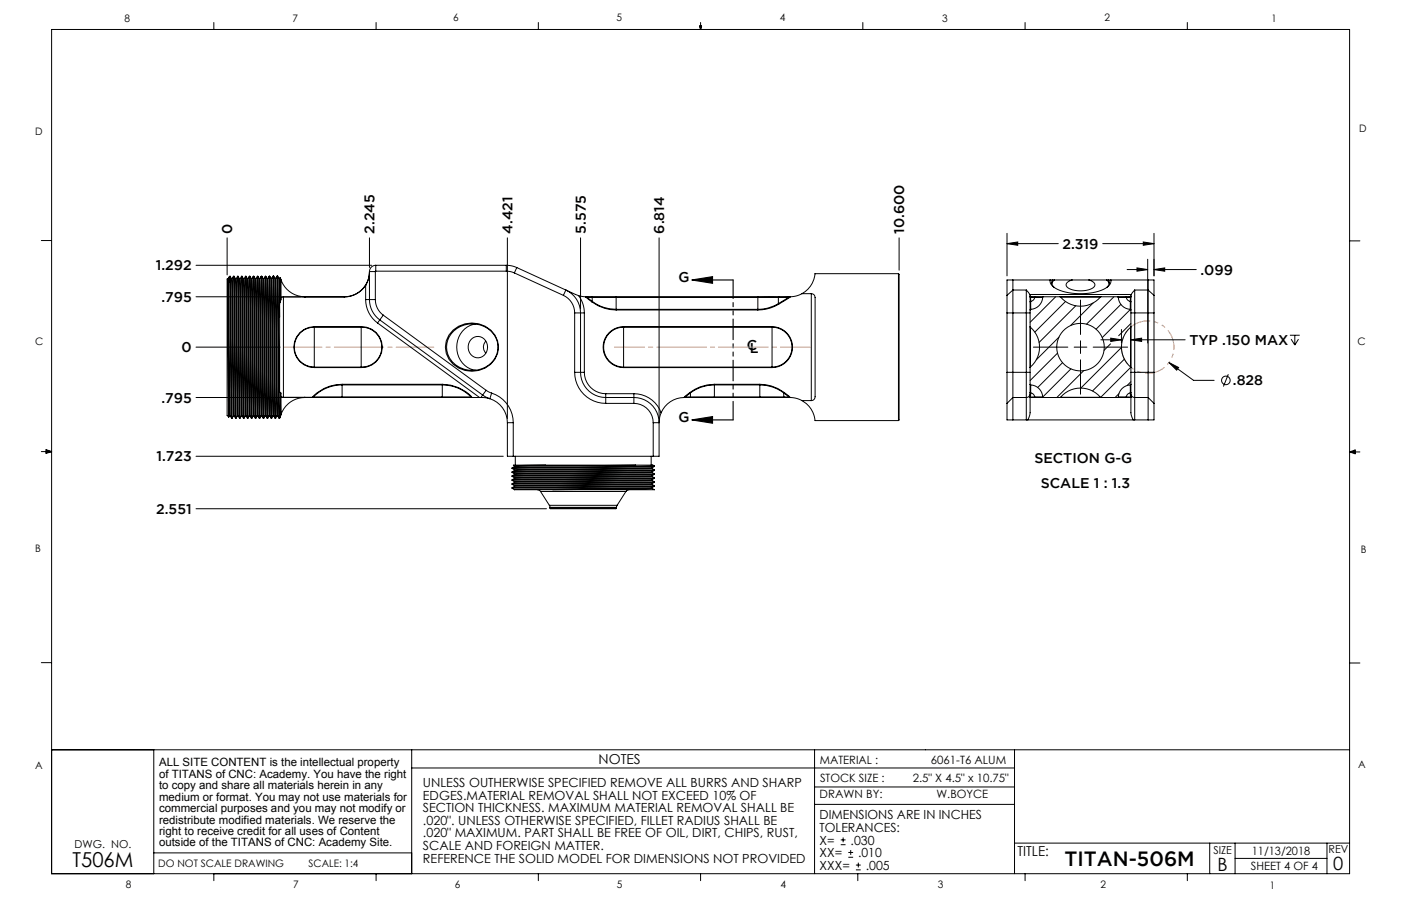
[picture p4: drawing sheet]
<svg xmlns="http://www.w3.org/2000/svg" width="432mm" height="279mm" viewBox="0 0 432 279" stroke-linecap="round" stroke-linejoin="round" font-family="sans-serif">
<g fill="none" stroke="#000" stroke-width=".31">
<path d="M15.9 9.1h400.1v260.3h-400.1zM65.9 6.9v2.2M115.9 6.9v2.2M165.9 6.9v2.2M215.6 8h.6l-.3 1.1zM215.7 8l.2 1.1M215.9 6.9v2.2M216 8l-.1 1.1M265.9 6.9v2.2M315.9 6.9v2.2M365.9 6.9v2.2M12.7 74.2h3.2"/>
<path d="M70 73.4v11.4M113.9 73.4v9.1M156.4 73.4v55.7M178.9 73.4v21.8M203.1 73.4v55.7M277.1 73.4v9.9M310.4 72v13.1M310.4 75.1h15.8M310.4 75.1l3.3-.5v1zM339.9 75.1h15.8M352.4 74.6l3.3 .5-3.3 .5zM353.7 80v25.8"/>
<path d="M355.7 72v13.1M416 74.3h3.1M60.4 91.5h32.3M60.4 81.8h54.1M70.2 87.4l.5 40.9M70.2 87.4l.3 41.2M70.2 85.9v1.5M70.2 85.9l-.2 .2v42l.5 .5M70.2 85.9h.2M70.4 85.9l.6 42.4M70.6 85.4l-.2 .5M70.7 85.4l-.3 .5"/>
<path d="M70.7 85.4l.1 1.7M70.8 85.2v1.9M70.8 85.2l-.1 .2M70.8 85.2h.1M70.8 87.1l.6 41.9M70.9 85.2l.6 43.7M70.9 85.2l.4 .7M71.3 85.9l.6 42.4M71.3 85.9h.3M71.6 85.9l.6 42.4M72 85.2l-.4 .7M72 85.2l.6 43.7"/>
<path d="M72 85.2h.2M72.2 85.2l.5 43.7M72.2 85.2l.3 .7M72.5 85.9l.6 42.4M72.5 85.9h.3M72.8 85.9l.6 42.4M73.2 85.2l.6 43.7M73.2 85.2l-.4 .7M73.2 85.2h.2M73.4 85.2l.6 43.7M73.4 85.2l.4 .7M73.8 85.9l.6 42.4"/>
<path d="M73.8 85.9h.3M74.1 85.9l.5 42.4M74.4 85.2l.6 43.7M74.4 85.2l-.3 .7M74.4 85.2h.2M74.6 85.2l.6 43.7M74.6 85.2l.4 .7M75 85.9l.6 42.4M75 85.9h.3M75.3 85.9l.6 42.4M75.7 85.2l.6 43.7M75.7 85.2l-.4 .7"/>
<path d="M75.7 85.2h.1M75.8 85.2l.6 43.7M75.8 85.2l.4 .7M76.2 85.9l.6 42.4M76.2 85.9h.3M76.5 85.9l.6 42.4M76.9 85.2l-.4 .7M76.9 85.2l.6 43.7M76.9 85.2h.1M77 85.2l.6 43.7M77 85.2l.4 .7M77.4 85.9l.6 42.4"/>
<path d="M77.4 85.9h.3M77.7 85.9l.6 42.4M78.1 85.2l-.4 .7M78.1 85.2l.6 43.7M78.1 85.2h.2M78.3 85.2l.6 43.7M78.3 85.2l.4 .7M78.7 85.9l.5 42.4M78.7 85.9h.2M78.9 85.9l.6 42.4M79.3 85.2l.6 43.7M79.3 85.2l-.4 .7"/>
<path d="M79.3 85.2h.2M79.5 85.2l.6 43.7M79.5 85.2l.4 .7M79.9 85.9l.6 42.4M79.9 85.9h.3M80.2 85.9l.5 42.4M80.5 85.2l-.4 .7M80.5 85.2l.6 43.7M80.5 85.2l-.3 .7M80.5 85.2h.2M80.7 85.2l.6 43.7M80.7 85.2l.4 .7"/>
<path d="M81.1 85.9l.6 42.4M81.1 85.9h.3M81.4 85.9l.6 42.4M81.8 85.2l.6 43.7M81.8 85.2l-.4 .7M81.8 85.2h.1M81.9 85.2l.6 43.7M81.9 85.2l.4 .7M82.3 85.9l.6 42.4M82.6 85.9l.6 42.4M82.6 85.9h-.3M83 85.2l-.4 .7"/>
<path d="M83 85.2l.6 43.7M83.1 85.2l.6 43.8M83.1 85.2l.4 .7M83.1 85.2h-.1M83.5 85.9l.6 42.4M83.8 85.8l-.3 .1M83.8 85.8l.6 42.5h-.3M84 85.4l-.2 .4zM84.2 85.2l.6 43.8M84.2 85.1h.2M84.2 85.1l-.2 .4M84.3 85.1l.5 .7"/>
<path d="M84.4 85.1l.6 43.9M84.7 85.8h.3M84.7 85.8l.7 42.5M85 85.8l.6 42.5M85.4 85.2l.6 43.7M85.4 85.1h.2M85.4 85.1l-.4 .7M85.6 85.1l.4 .7M85.6 85.1l.6 43.8M86 85.8h.2M86 85.9l.2 11.8M86.2 97.7v23.1v.2h.2"/>
<path d="M86.2 85.8l.2-.2 .2 .7M86.2 85.8l.2 7.3M86.4 93.1l-.2 .8v3.8M86.6 91.9l-.2 1.2M86.6 86.3v5.6M86.6 86.3a7.8 7.8 0 0 0 7.3 5.2M87.4 91.6l-.8 .3M87.4 91.6v30.9M93.9 91.5h12.2M94 91.5v.1M106.1 91.6h-18.7M106.1 91.5v.1"/>
<path d="M112.6 87.9a7.8 7.8 0 0 1-6.5 3.6M112.6 87.9l.1 .1M112.7 92.4h1.2M112.7 92.4a8.9 8.9 0 0 0 3.7 7.2M112.7 87.9h-.1M112.7 88a7.8 7.8 0 0 1-6.6 3.6M112.7 87.9h.1M112.7 88v4.4M112.8 87.9l-.1 .1M113.9 83.9l-.3 2.1-.8 1.9M113.9 83.9l-.3 2-.9 2M113.9 92.4a7.8 7.8 0 0 0 3.2 6.3"/>
<path d="M113.9 83.8v.1M113.9 83.8v8.6M113.9 83.8h1.8M113.9 92.4h1.8M115.7 92.4a6 6 0 0 0 2.4 4.8M115.7 83.8v8.6M115.8 83.6l-.1 .2M115.8 81.8a1.94 1.94 0 0 0-1.9 2M115.8 81.8h40.2M115.8 83.6h40.2M115.8 81.8v1.8M116.4 99.6l31.4 23"/>
<path d="M117.1 98.7l-.7 .9M117.1 98.7l31.7 23.1M118.1 97.2l31.7 23.2M118.1 97.2l-1 1.5M146.7 99.9a7.3 7.3 0 0 0-5.9 7.2 7.3 7.3 0 0 0 5.9 7.1M156 83.6l2.5 .6M156 81.8l1.7 .2 1.6 .5M156 81.8v1.8M158.5 84.2l15.1 6.9M159.3 82.5l15.1 6.9M159.3 82.5l-.8 1.7M173.6 91.1a6 6 0 0 1 3.5 5.4"/>
<path d="M174.4 89.4a7.8 7.8 0 0 1 4.5 7.1M174.4 89.4l3.9 1.8M174.4 89.4l-.8 1.7M177.1 96.5v18.3M177.1 96.5h1.8M178.3 91.2a8.9 8.9 0 0 1 1.8 5.3M178.3 91.2l2.3 .3M178.9 96.5h1.2M178.9 96.5v18.3M180.1 96.5v18.3M180.6 91.5l1.8 1.6M180.6 91.5h.1"/>
<path d="M180.6 91.5l.1 .1M180.6 91.5h1.8M180.7 91.6h.1M180.8 91.6l1.7 1.3M180.8 91.6l1.7 .1M182.4 93.1a12.5 12.5 0 0 0 7.5 2.5M182.4 91.5l.1 .2M182.4 91.5h7.5M182.5 92.9l-.1 .2M182.5 92.9l.8 .6a12.3 12.3 0 0 0 6.6 1.9M182.5 91.7v1.2M182.5 91.7h7.4"/>
<path d="M189.9 95.4v.2M189.9 91.7v3.7M189.9 91.5v.2M189.9 91.5h43.7M189.9 95.4h43.7M189.9 95.6h43.7M189.9 91.7h43.7M233.6 95.4v.2M233.6 91.7v3.7M233.6 91.5v.2M233.6 91.5h6.4M239.9 93.6l.1 .2"/>
<path d="M239.9 93.6a12.2 12.2 0 0 1-6.3 1.8M239.9 91.7v1.9M239.9 91.7h-6.3M240 93.8a12.5 12.5 0 0 1-6.4 1.8M240 91.5l-.1 .2M240 91.5h3.5M243.3 91.6l-3.4 2M243.3 91.6l-3.4 .1M243.4 91.6h-.1M243.5 91.5l-.1 .1M243.5 91.5h-.1M243.5 91.5h.1"/>
<path d="M243.5 91.5l-3.5 2.3M247.2 90.6a7.8 7.8 0 0 1-3.7 .9M247.2 90.6h2.8M250 90.6h.3a1.14 1.14 0 0 1 .9 1.2v30.6a1.15 1.15 0 0 1-1.2 1.1M250 90.6v32.9M251.2 84.4a7.8 7.8 0 0 1-4 6.2M251.2 84.4h25.7M276.9 84.4l.2 .2v44.9l-.2 .2M276.9 84.4v45.3M310.4 91.1v5.4M310.4 96.5v18.3M310.4 96.5h5.9"/>
<path d="M312.2 89.4v33.2M312.2 89.4h4.1M312.2 86.3v3.1M312.2 89.4l-1.8 1.7M316.3 96.5h1.2M316.3 89.4v7.1M316.3 89.4l1.1 1.4M316.3 96.5v18.3M317.4 90.8l.1 .7M317.4 90.8h31.3M317.5 93.1v2.5M317.5 91.5v.1"/>
<path d="M317.5 91.5v1.6M317.5 91.5h.1M317.5 95.6v5.1M317.5 91.6h.1M317.6 91.6l.1 1.3M317.6 91.6l1.3 .1M317.6 91.5l-.1 .1M317.6 91.5h1.5M317.7 92.9v2.5M317.7 92.9l-.2 .2M317.7 95.4l-.2 .2M318.9 91.7a1.42 1.42 0 0 1-1.2 1.2"/>
<path d="M318.9 91.7h2.5M319.1 91.5l-.2 .2M319.1 91.5h2.3M321.4 91.7a3.9 3.9 0 0 1-3.7 3.7M323.7 86.3a3.5 3.5 0 0 0 3 3.3 18.2 18.2 0 0 0 14.6-1.1l.5-.4a1.97 1.97 0 0 0 .6-1.8M323.7 86.3h.6M323.7 86.3h-13.3v4.8M324.3 86.3a1.84 1.84 0 0 0 .6 2.3M324.3 86.3h.6M324.9 86.3l-.7 1.2M324.9 86.3h5.5M325.4 91.5l-7.9 7.9"/>
<path d="M326.7 91.5l.2 .1M326.7 91.5h-5.1l-.2 .2M326.7 91.5h12.6M326.9 91.6a8.1 8.1 0 0 0 12.3 0M326.9 91.6h12.3M328.4 93l-9.5 9.4M330.4 86.3l-.5 .2a1.25 1.25 0 0 0-1.3 1.1 1.25 1.25 0 0 0 1 1.4 8.2 8.2 0 0 0 7.6-.5 1.21 1.21 0 0 0 .1-1.3 1.21 1.21 0 0 0-1.1-.7l-.6-.2M330.4 86.3h5.2M331.6 94.3l-11.3 11.3M333 92.5v10.6M335.6 86.3h5.5M336.9 93.4l-6.9 7"/>
<path d="M339.3 91.5l-.1 .1M339.3 91.5h5.2M341.1 86.3h.6M341.1 86.3l.8 1.2M341.7 86.3a1.84 1.84 0 0 1-.6 2.3M341.7 86.3h.7M342.4 86.3h13.3v4.8M343.3 91.5l-8.4 8.5M344.5 91.5l.2 .2M344.5 91.5h2.5M344.7 91.7a3.9 3.9 0 0 0 3.7 3.7M345.5 93.9l-7.7 7.6"/>
<path d="M347 91.5l.1 .2M347 91.5h1.4M347.1 91.7h-2.4M347.1 91.7a1.42 1.42 0 0 0 1.3 1.2M347.4 83.1h6.3M348.4 95.4l.2 .2M348.4 92.9v2.5M348.4 92.9l.2 .2M348.4 91.5l.1 .1M348.4 91.5h.2M348.4 95.4l-8.7 8.7M348.5 91.6l-1.4 .1"/>
<path d="M348.5 91.6l-.1 1.3M348.5 91.6h.1M348.6 93.1v2.5M348.6 91.5l-.1 .1M348.6 91.5v1.6M348.6 96.5h1.1M348.6 91.5h.1M348.6 95.6v5.1M348.6 99.8l-3.8 3.7M348.7 90.8l-.1 .7M349.7 89.4l-1 1.4M349.7 89.4v7.1"/>
<path d="M349.7 96.5h6M349.7 96.5v18.3M349.7 89.4h4.2M350.4 82.6l3.3 .5-3.3 .5zM353.9 89.4v33.2M353.9 89.4l1.8 1.7M353.9 86.3v3.1M355.7 83.1l3.3-.5v1zM355.7 91.1v5.4M355.7 96.5v18.3M355.7 83.1h13M60.4 107.1h25.9"/>
<path d="M96.9 100.9v12.3M96.9 100.9a6.2 6.2 0 0 0-6.2 6.2 6.2 6.2 0 0 0 6.2 6.1M96.9 113.2v.2M96.9 100.7a6.3 6.3 0 0 0-6.3 6.4 6.3 6.3 0 0 0 6.3 6.3M96.9 100.7v.2M96.9 100.9h14.4M96.9 100.7h14.4M96.9 113.4h14.4M96.9 113.2h14.4M105.4 118.5a12.1 12.1 0 0 0-9.1 4M105.4 118.5v.2M105.4 118.7a12.3 12.3 0 0 0-8.9 3.8"/>
<path d="M105.4 118.7v3.7M105.4 118.5h30.9M105.4 118.7h30.9M111.3 100.7v.2M111.3 100.7a6.3 6.3 0 0 1 6.5 6.4 6.3 6.3 0 0 1-6.5 6.3M111.3 100.9v12.3M111.3 100.9a6.2 6.2 0 0 1 6.4 6.2 6.2 6.2 0 0 1-6.4 6.1M111.3 113.2v.2M136.3 118.7a12.3 12.3 0 0 1 8.9 3.8M136.3 118.5v.2M136.3 118.5a11.4 11.4 0 0 1 9.1 4l.1 .1M136.3 118.7v3.7"/>
<path d="M139.7 101.8a8.5 8.5 0 0 1 13.7 3.3 7.8 7.8 0 0 1-10.1 9.1 7.2 7.2 0 0 1-5.7-5 7.2 7.2 0 0 1 2.1-7.4zM139.9 102.1a8.2 8.2 0 0 1 13.5 4.1 7.8 7.8 0 0 1-11.7 7.1 6.8 6.8 0 0 1-1.8-11.2zM145.1 104.8a3 3 0 0 1 3.8-.6 3 3 0 0 1 1.3 3.6 3 3 0 0 1-3.5 2.5 3 3 0 0 1-2.4-3.6zM149.7 105.2a2.57 2.57 0 0 0 0 3.7M177.1 114.8a9.6 9.6 0 0 0 9.6 9.6M177.1 114.8h1.8M178.9 114.8a7.8 7.8 0 0 0 7.8 7.8M178.9 114.8h1.2M180.1 114.8a6.6 6.6 0 0 0 6.6 6.6M192.2 100.7a6.3 6.3 0 0 0-6.3 6.4 6.3 6.3 0 0 0 6.3 6.3M192.2 100.7v.2M192.2 113.2v.2"/>
<path d="M192.2 100.9a6.2 6.2 0 0 0-6.2 6.2 6.2 6.2 0 0 0 6.2 6.1M192.2 100.9v12.3M192.2 100.9h45.8M192.2 100.7h45.8M192.2 113.4h45.8M192.2 113.2h45.8M220.2 118.5a12.4 12.4 0 0 0-7.5 2.5M220.2 118.5v.2M220.2 118.7a12.3 12.3 0 0 0-7.4 2.5M220.2 118.7v3.7M220.2 118.5h14M220.2 118.7h14"/>
<path d="M234.2 118.5a12.5 12.5 0 0 1 7.5 2.5M234.2 118.5v.2M234.2 118.7a12.3 12.3 0 0 1 7.4 2.5M234.2 118.7v3.7M238 100.7a6.3 6.3 0 0 1 6.3 6.4 6.3 6.3 0 0 1-6.3 6.3M238 100.7v.2M238 100.9a6.2 6.2 0 0 1 6.1 6.2 6.2 6.2 0 0 1-6.1 6.1M238 113.2v.2M238 100.9v12.3M310.4 114.8v9.6M310.4 114.8h5.9M316.3 114.8v7.8"/>
<path d="M316.3 114.8h1.2M317.5 100.7l.1 .2M317.5 118.5l.2 .2M317.5 118.5v2.5M317.5 100.7v12.7M317.5 113.4v5.1M317.6 113.2l-.1 .2M317.6 100.9a8.1 8.1 0 0 1 0 12.3M317.6 100.9v12.3M317.7 118.7a3.9 3.9 0 0 1 3.7 3.7M317.7 118.7v2.5M318.5 107.1h10.6"/>
<path d="M325.9 108.9l-8.4 8.5M326.4 104l-7 7M327.5 111.9l-7.7 7.6M330.1 113.8l-8.7 8.6M331.1 107.1h3.9M333 105.1v3.9M333 111v10.6M334 114.3l-8.3 8.3M336.9 107.1h10.6M339.3 104.8h6.3M342.3 106l-2 2M342.3 104.3l3.3 .5-3.3 .5z"/>
<path d="M345.6 101.6v4.2M345.6 107.2l-12.5 12.5M346.5 110.8l-9.8 9.8M348.4 118.7a3.9 3.9 0 0 0-3.7 3.7M348.4 118.7v2.5M348.5 100.9a8.1 8.1 0 0 0 0 12.3M348.5 113.2l.1 .2M348.5 100.9v12.3M348.5 113.3l-9.3 9.3M348.6 100.7l-.1 .2M348.6 118.5l-.2 .2M348.6 118.5v2.5"/>
<path d="M348.6 100.7v12.7M348.6 114.8h1.1M348.6 113.4v5.1M348.6 104.8l3.3-.5v1zM348.6 104.8h16.7M348.6 117.7l-1.2 1.2M349.7 114.8v7.8M349.7 114.8h6M355.7 114.8v9.6M360.3 111.8l7.6 5.5h6.3M360.3 111.8l3 1.5-.6 .9zM378.6 115.4l-1.5 3.8"/>
<path d="M397.6 103.4h3M397.9 104.6l1.2 1.8M399.1 103.4v3M400.2 104.6l-1.1 1.8M12.7 139.3h3.2M14.2 139l1.7 .3M14.2 138.7l1.7 .6-1.7 .5zM15.9 139.3l-1.7 .2M60.4 122.6h32.3M70.7 128.3h.3M70.7 128.3l-.2 .3M71 128.3l.4 .7"/>
<path d="M72.2 128.3l.5 .7 .4-.7h.3M72.2 128.3h-.3l-.5 .7M73.4 128.3l.6 .7 .4-.7h.2M74.6 128.3l.6 .7 .4-.7h.3M75.9 128.3l.5 .7 .4-.7h.3M77.1 128.3l.5 .7 .4-.7h.3M78.3 128.3l.4 .7 .6-.7h.2M79.5 128.3l.4 .7 .6-.7h.2M80.7 128.3l.4 .7 .6-.7h.3M82 128.3l.5 .7 .4-.7h.3M83.2 128.3l.5 .7M84.1 128.3l-.4 .7"/>
<path d="M84.4 128.3l.4 .7M84.8 129h.2M85.4 128.3h.2M85.4 128.3l-.4 .7M86.4 121l.1 7M86.4 121l.2 .2v1M86.5 128l-.3 1-.6-.7M86.6 122.2l.8 .3M86.6 122.2v5.6M86.6 127.8l-.1 .2M87.4 122.5h8.9M93.9 122.6a7.8 7.8 0 0 0-7.3 5.2"/>
<path d="M93.9 122.6h2.4M94 122.5v.1M96.3 122.5l.1 .1M96.3 122.6h9.1M96.4 122.6h-.1M96.5 122.5l-.1 .1M105.4 122.4l-8.9 .1M105.4 122.4v.2M105.4 122.6h30.9M105.4 122.4h30.9M136.3 122.4v.2M136.3 122.4l8.9 .1"/>
<path d="M136.3 122.6h9.2M145.2 122.5l.3 .1M145.5 122.6h2.3M147.8 122.6h.4M148.2 122.6l2.8 .4M148.8 121.8l2.2 1.2M148.8 121.8l-.6 .8M149.8 120.4l1.7 .8M149.8 120.4l-1 1.4M151 123a7.8 7.8 0 0 1 5.4 7.4M151.5 121.2a9.6 9.6 0 0 1 6.7 9.2M151.5 121.2l-.5 1.8"/>
<path d="M156.4 130.4v10.3h46.7v-10.3M156.4 130.4h1.8M158.2 130.4v10.3M186.7 121.4v1.2M186.7 122.6h8.7M186.7 124.4h8.7M186.7 122.6v1.8M186.7 121.4h8.7M195.4 124.4a6 6 0 0 1 5.9 6M195.4 122.6a7.8 7.8 0 0 1 7.7 7.8M195.4 121.4v1.2M195.4 121.4a8.9 8.9 0 0 1 8.4 5.9"/>
<path d="M195.4 122.6v1.8M201.3 130.4v10.3M201.3 130.4h1.8M203.8 127.3l-.5 1.4-.2 1.7M210.8 122.6a7.8 7.8 0 0 0-7 4.7M210.9 122.6h.1M210.9 122.6h-.1M210.9 122.6h1.8M211 122.6h-.1M211 122.5l-.1 .1M211 122.5v.1M211.1 122.5l-.2 .1"/>
<path d="M211.1 122.5h-.1M212.7 121l-1.9 1.6M212.7 121l.1 .2M212.7 122.6h7.5M212.8 121.2l-1.7 1.3M212.8 121.2v1.2M212.8 122.4l-1.7 .1M212.8 122.4l-.1 .2M220.2 122.4h-7.4M220.2 122.4v.2M220.2 122.6h14M220.2 122.4h14"/>
<path d="M234.2 122.4h7.4M234.2 122.4v.2M241.6 121.2l1.7 1.3M241.6 121.2v1.2M241.6 122.4l1.7 .1M241.6 122.4l.1 .2h-7.5M241.7 121l1.8 1.6M241.7 121l-.1 .2M241.7 122.6h1.7M243.3 122.5l.1 .1M243.3 122.5h.1M243.3 122.5l.2 .1"/>
<path d="M243.4 122.6h.1M243.5 122.6h.1M243.5 122.6a7.8 7.8 0 0 1 3.7 .9M247.2 123.5a7.8 7.8 0 0 1 4 6.2h25.7M247.2 123.5h2.8M310.4 124.4v5.1h1.8M312.2 122.6v6.9M312.2 122.6h4.1M312.2 129.5h4.1M312.2 122.6l-1.8 1.8M316.3 129.5h.5M316.3 122.6v6.9"/>
<path d="M316.8 129.5h32.5M317.5 121l.2 .2M317.5 121v1.6M317.5 122.6v1a14.9 14.9 0 0 1-.5 5.5l-.2 .4M317.5 121.4a1.17 1.17 0 0 1-1.2 1.2M317.5 122.6h.1M317.6 122.5v.1M317.6 122.5l-.1 .1M317.6 122.5l.1 .1M317.6 122.5h.1M317.6 122.6h.1M317.7 121.2a1.42 1.42 0 0 1 1.2 1.2"/>
<path d="M317.7 121.2l-.1 1.3M317.7 122.6h1.4M317.8 122.6h.2M318.9 122.4l.2 .2M318.9 122.4l-1.3 .1M319.1 122.6h2.5M321.4 122.4l.2 .2M321.4 122.4h-2.5M321.6 122.6h5.1M326.7 122.6h12.6M326.9 122.5a8.1 8.1 0 0 1 12.3 0M326.9 122.5l-.2 .1"/>
<path d="M326.9 122.5h12.3M339.2 122.5l.1 .1M339.3 122.6h5.2M344.5 122.6h2.5M344.7 122.4l-.2 .2M344.7 122.4h2.4M344.8 121.4l-1.1 1.2M347 122.6h1.4M347.1 122.4l-.1 .2M347.1 122.4l1.4 .1M348.4 122.6h.1M348.4 121.2a1.42 1.42 0 0 0-1.3 1.2"/>
<path d="M348.4 121.2l.1 1.3M348.5 122.5l-.1 .1M348.5 122.5h.1M348.5 122.5v.1M348.5 122.6h.1M348.6 121l-.2 .2M348.6 121v1.6M348.6 122.6v1a14.9 14.9 0 0 0 .4 5.5l.3 .4M348.6 121.4a1.17 1.17 0 0 0 1.1 1.2M348.6 122.1v.4M349.3 129.5h.4M349.7 122.6v6.9"/>
<path d="M349.7 122.6h4.2M349.7 129.5h4.2M353.9 122.6v6.9M353.9 122.6l1.8 1.8M355.7 124.4v5.1h-1.8M416 139.4h3.1M416 139.4l1.7-.6v1.1zM416 139.4l1.7 .2M417.7 139.1l-1.7 .3M60.4 140.7h94.7M60.4 156.9h108M157.8 148l.7 .5v.3l-.7 .4"/>
<path d="M157.8 145.5l43.9-.6-.7 .6h-1l-41.5 .6M157.8 150.4l.7 .6M157.8 149.2l.7 .5v.3M157.8 144.3v.2M157.8 145.5v.2M157.8 146.8v.1M158.5 143.6v.3l-.7 .4M158.5 146.1v.3M158.5 145.1l-.7 .4M158.5 146.4l-.7 .4M158.5 147.6l-.7 .4M158.5 150l-.7 .4"/>
<path d="M158.5 151h11.9M158.8 140.7v2.7M165.6 151l1 .6M166.6 151.6h26.3M166.6 151.6l2.7 4.2M168.1 143.4l-9.6 .2M168.1 143.4h-9.9l.3 .2M168.1 143.4h27.8M169.3 155.8l.2 .7M169.3 155.8h20.9M169.5 156.7h20.5M169.5 156.7a6.2 6.2 0 0 0 3.4 .2h13.7a6.2 6.2 0 0 0 3.4-.2"/>
<path d="M169.5 156.5h20.5M169.5 156.5v.2M170.4 151h31.3M190 156.5v.2M190.2 155.8l-.2 .7M192.9 151.6l-2.7 4.2M193.9 151l-1 .6M195.9 143.4l-37.4 .5M195.9 143.4h5.3M200.7 140.7v2.7M201 147l-42.5 .6M201 149.4l-42.5 .6"/>
<path d="M201 145.7l-42.4 .7M201 148.2l-42.4 .6M201 144.5l.6 .4M201 150.6l-30.6 .4M201 145.5v.2l.6 .4M201 146.7v.3l.7 .4M201 147.9v.3l.6 .3M201 149.1v.3l.7 .6M201 150.6l.7 .4M201 144.2l-.1 .3-2.7 .1-39.7 .5M201 150.4v.2M201.2 143.4l.5 .3"/>
<path d="M201.6 145.1l-43.8 .6 .7 .4M201.6 146.1l-43.8 .7M201.6 149.8l-43.8 .6M201.6 148.7l-43.7 .7M201.6 147.5l-43.8 .6M201.6 148.6l-43.8 .6M201.6 146.3l-43.8 .6 .7 .4v.3M201.7 151h.1M201.7 143.7l-43.9 .6M201.7 143.9l-43.9 .6 .7 .4v.2M201.7 147.4l-43.9 .6M201.7 150h.1"/>
<path d="M201.7 150l-43.8 .6M201.7 148.6l-.4 .3a38.1 38.1 0 0 1-8.6 .4l-34.2 .4M201.7 143.7v.2M201.7 146.1v.2M201.7 147.4v.1M201.7 143.9l-.7 .4h-1.5l-40.9 .6M201.7 150l-.4 .2a2.63 2.63 0 0 1-2.1 .2l-40.6 .6M201.7 146.3l-.7 .4-2.3 .1-40.1 .5M201.7 147.5l-.7 .4-1.7 .1-40.7 .5M12.7 204.4h3.2M416 204.5h3.1M15.9 231.2h400.1"/>
<path d="M47.4 231.2v38.2M126.9 236.8h185.8M126.9 231.2v38.2M251.1 231.2v38.2M312.7 231.2v38.2M251.1 248.1h61.6M251.1 242.7h61.6M259.1 259h1.5M259.9 258.3v1.5M47.4 263h79.5M65.9 269.4v2.2M115.9 269.4v2.2"/>
<path d="M165.9 269.4v2.2M215.9 269.4v2.2M259.1 260.5h1.5M261.5 264.4h1.4M261.5 262.9h1.4M262.2 262.2v1.4M263.8 268.3h1.5M263.8 266.8h1.5M264.4 269.4v2.2M264.5 266v1.5M312.7 260h103.3M315.9 269.4v2.2"/>
<path d="M365.9 269.4v2.2M372.8 260v9.4M380.7 260v9.4M380.7 264.7h28.3M409 260v9.4"/>
<circle cx="333" cy="107.1" r="7.3"/>
<circle cx="377.8" cy="117.3" r="1.32"/>
</g>
<path d="M213.3 86.3h12.7M213.3 86.3l6.3-1v2.1zM213.3 129.5h12.7M213.3 129.5l6.3-1v2z" fill="none" stroke="#000" stroke-width=".35"/>
<path d="M361.5 104.7a8.1 8.1 0 0 0-13.5-3.4 8.1 8.1 0 0 0 3.4 13.5 8.1 8.1 0 0 0 10.3-9.3l-.2-.8" fill="none" stroke="#ff8040" stroke-width=".31" stroke-dasharray="6.3 1.3 1.3 1.3 1.3 1.3" stroke-dashoffset="3.2" stroke-linecap="butt"/>
<path d="M226 86.3v43.2" fill="none" stroke="#000" stroke-width=".35" stroke-dasharray="6.3 1.3 1.3 1.3 1.3 1.3" stroke-dashoffset=".6"/>
<path d="M87.6 107.1h46.1" fill="none" stroke="#ff8040" stroke-width=".31" stroke-dasharray="15.2 1.3 1.3 1.3" stroke-dashoffset="3.6"/>
<path d="M249.8 107.1h-60.4" fill="none" stroke="#ff8040" stroke-width=".31" stroke-dasharray="15.2 1.3 1.3 1.3" stroke-dashoffset="6"/>
<g fill="#000">
<path d="M213.3 86.3l6.3-1v2.1zM213.3 129.5l6.3-1v2z"/>
<path d="M348.6 104.8l3.3-.5v1zM342.3 104.3l3.3 .5-3.3 .5zM310.4 75.1l3.3-.5v1zM352.4 74.6l3.3 .5-3.3 .5z"/>
<path d="M360.3 111.8l2.4 2.4 .6-.9zM350.4 82.6l3.3 .5-3.3 .5zM355.7 83.1l3.3-.5v1z"/>
</g>
<g font-size="6.3">
<text x="22.3" y="267.5">T506M</text>
<text x="328.1" y="267">TITAN-506M</text>
</g>
<g font-size="5.6">
<text x="375.2" y="268.6">B</text>
<text x="410.9" y="268.3">0</text>
</g>
<g font-size="4.3">
<text x="71.6" y="72" transform="rotate(-90 71.6 72)">0</text>
<text x="115.5" y="72" transform="rotate(-90 115.5 72)">2.245</text>
<text x="158" y="72" transform="rotate(-90 158 72)">4.421</text>
<text x="180.5" y="72" transform="rotate(-90 180.5 72)">5.575</text>
<text x="204.7" y="72" transform="rotate(-90 204.7 72)">6.814</text>
<text x="278.7" y="72" transform="rotate(-90 278.7 72)">10.600</text>
<text x="327.5" y="76.7">2.319</text>
<text x="48" y="83.4">1.292</text>
<text x="209.2" y="87">G</text>
<text x="370" y="84.7">.099</text>
<text x="49.7" y="93.1">.795</text>
<text x="230.1" y="107.9">C</text>
<text x="366.6" y="106.4">TYP .150 MAX</text>
<text x="56" y="108.6">0</text>
<text x="231.1" y="109">L</text>
<text x="380" y="118.9">.828</text>
<text x="49.7" y="124.2">.795</text>
<text x="209.2" y="130.2">G</text>
<text x="48.2" y="142.3">1.723</text>
<text x="318.8" y="142.7">SECTION G-G</text>
<text x="320.8" y="150.5">SCALE 1 : 1.3</text>
<text x="48.2" y="158.5">2.551</text>
</g>
<g font-size="4.2">
<text x="184.5" y="235.7">NOTES</text>
<text x="313.6" y="263.9">TITLE:</text>
</g>
<g font-size="3.9">
<text x="130.3" y="242.7">UNLESS OUTHERWISE SPECIFIED REMOVE ALL BURRS AND SHARP</text>
<text x="130.3" y="246.6">EDGES.MATERIAL REMOVAL SHALL NOT EXCEED 10% OF</text>
<text x="130.3" y="250.5">SECTION THICKNESS. MAXIMUM MATERIAL REMOVAL SHALL BE</text>
<text x="130.3" y="254.4">.020&quot;. UNLESS OTHERWISE SPECIFIED, FILLET RADIUS SHALL BE</text>
<text x="252.6" y="252.7">DIMENSIONS ARE IN INCHES</text>
<text x="252.6" y="256.6">TOLERANCES:</text>
<text x="130.3" y="258.3">.020&quot; MAXIMUM. PART SHALL BE FREE OF OIL, DIRT, CHIPS, RUST,</text>
<text x="130.3" y="262.1">SCALE AND FOREIGN MATTER.</text>
<text x="252.6" y="260.5">X=</text>
<text x="262.2" y="260.5">.030</text>
<text x="130.3" y="266">REFERENCE THE SOLID MODEL FOR DIMENSIONS NOT PROVIDED</text>
<text x="252.6" y="264.4">XX=</text>
<text x="252.6" y="268.2">XXX=</text>
<text x="264.5" y="264.4">.010</text>
<text x="266.9" y="268.2">.005</text>
</g>
<g font-size="3.5">
<text x="49" y="236.3">ALL SITE CONTENT is the intellectual property</text>
<text x="49" y="239.9">of TITANS of CNC: Academy. You have the right</text>
<text x="252.7" y="235.7">MATERIAL :</text>
<text x="286.9" y="235.7">6061-T6 ALUM</text>
<text x="49" y="243.4">to copy and share all materials herein in any</text>
<text x="252.7" y="241.1">STOCK SIZE :</text>
<text x="281.3" y="241.1">2.5&quot; X 4.5&quot; x 10.75&quot;</text>
<text x="49" y="246.9">medium or format. You may not use materials for</text>
<text x="49" y="250.5">commercial purposes and you may not modify or</text>
<text x="252.6" y="246.2">DRAWN BY:</text>
<text x="288.6" y="246.2">W.BOYCE</text>
<text x="49" y="254">redistribute modified materials. We reserve the</text>
<text x="49" y="257.5">right to receive credit for all uses of Content</text>
<text x="49" y="261">outside of the TITANS of CNC: Academy Site.</text>
<text x="385.8" y="263.6">11/13/2018</text>
<text x="385.5" y="268.2">SHEET 4 OF 4</text>
</g>
<g font-size="3.4">
<text x="23" y="261.4">DWG. NO.</text>
<text x="374" y="263.4">SIZE</text>
<text x="409.5" y="263.1">REV</text>
</g>
<g font-size="3.2">
<text x="38.3" y="6.7">8</text>
<text x="90.2" y="6.7">7</text>
<text x="139.7" y="6.5">6</text>
<text x="190" y="6.5">5</text>
<text x="240.4" y="6.5">4</text>
<text x="290.4" y="6.7">3</text>
<text x="340.4" y="6.5">2</text>
<text x="391.9" y="6.7">1</text>
<text x="10.9" y="41.6">D</text>
<text x="418.9" y="40.7">D</text>
<text x="10.9" y="106.3">C</text>
<text x="418.4" y="106.4">C</text>
<text x="10.8" y="170.2">B</text>
<text x="419.4" y="170.6">B</text>
<text x="10.8" y="237.2">A</text>
<text x="418.6" y="236.8">A</text>
<text x="48.8" y="267.5">DO NOT SCALE DRAWING</text>
<text x="95.1" y="267.5">SCALE: 1:4</text>
<text x="38.8" y="273.8">8</text>
<text x="90.4" y="273.8">7</text>
<text x="140.2" y="273.8">6</text>
<text x="190.1" y="273.9">5</text>
<text x="240.5" y="273.8">4</text>
<text x="289" y="273.9">3</text>
<text x="339.1" y="273.8">2</text>
<text x="391.4" y="274.1">1</text>
</g>
</svg>
